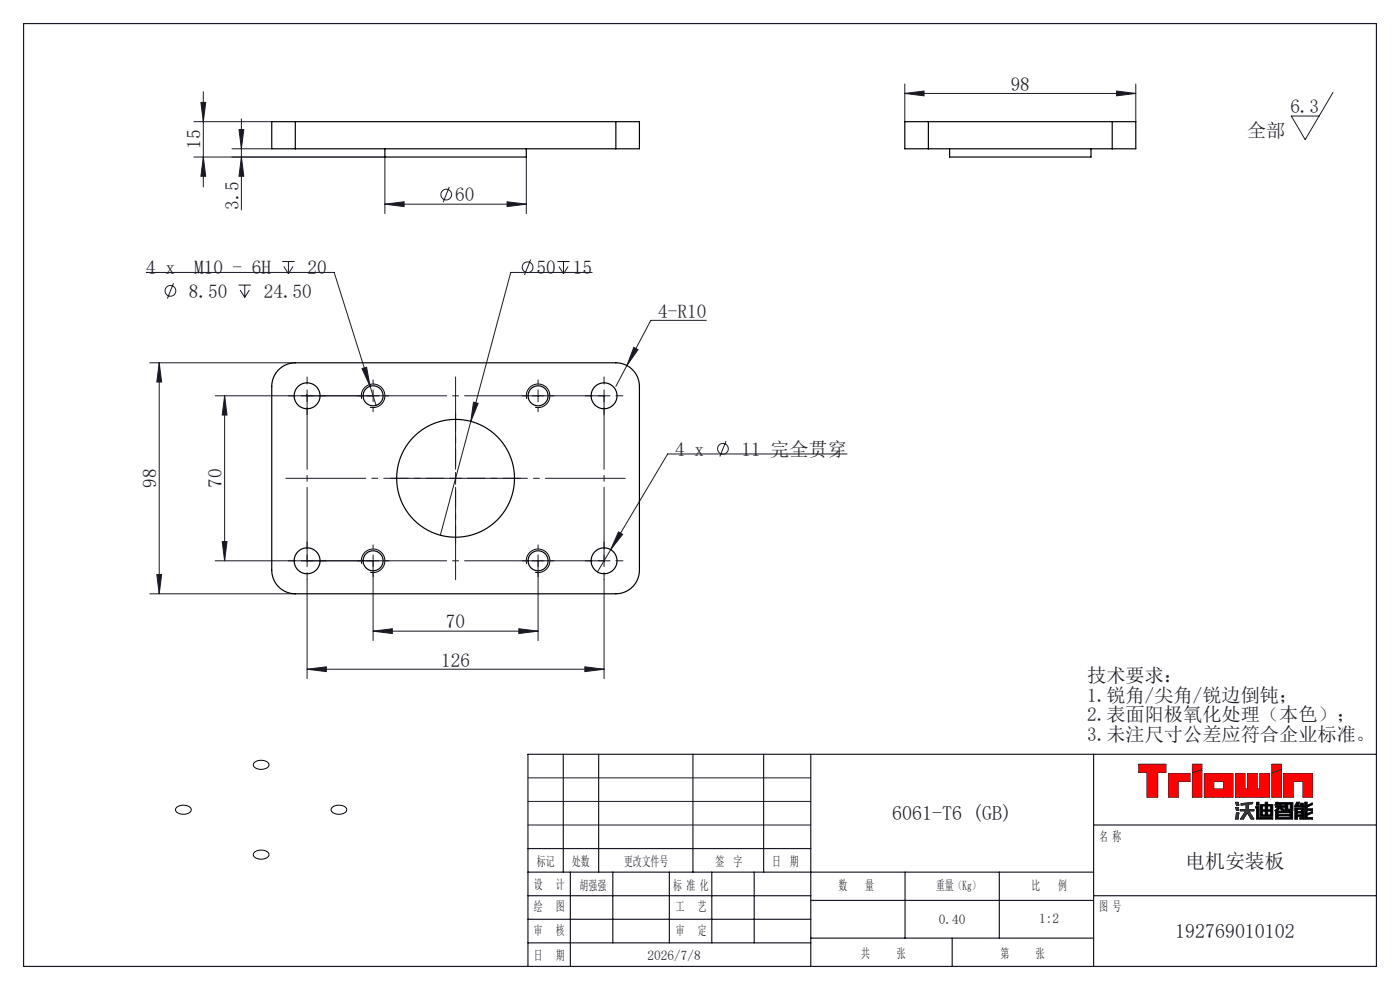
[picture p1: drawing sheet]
<svg xmlns="http://www.w3.org/2000/svg" width="297mm" height="210mm" viewBox="0 0 297 210" stroke-linecap="round" stroke-linejoin="round" font-family="sans-serif">
<path d="M37.5 171.3a2.12 2.12 0 0 1 3.1 .4 1.71 1.71 0 0 1-2.4 .9l-.8-.4a.62 .62 0 0 1 .1-.9zM54 161.7a2.12 2.12 0 0 1 3.1 .5 1.71 1.71 0 0 1-2.4 .9l-.8-.4a.62 .62 0 0 1 .1-1zM70.5 171.3a2.12 2.12 0 0 1 3.1 .4 1.71 1.71 0 0 1-2.4 .9l-.8-.4a.62 .62 0 0 1 .1-.9zM54 180.8a2.12 2.12 0 0 1 3.1 .4 1.71 1.71 0 0 1-2.4 1l-.8-.5a.62 .62 0 0 1 .1-.9z" fill="none" stroke="#000" stroke-width=".21"/>
<path d="M241.6 162.1h5.7v1.7h-1.7v5.3h-2.2v-5.3h-1.8zM248 164.1h4.4v1.7h-2.5v3.3h-1.9zM253 164.1l1.9-.7v5.7h-1.9zM253 162.1h1.9v1l-1.9 .7zM255.5 164.1h6v5h-6zM257.5 165.8h2.1v1.6h-2.1zM262.1 164.1h2v3.3h.6v-3.3h2v3.3h.6v-3.3h2v5h-7.2zM269.8 164.1l2-.7v5.7h-2zM269.8 162.1h2v1l-2 .7zM272.3 164.1h6.1v5h-2v-3.3h-2.1v3.3h-2z" fill="none" stroke="#f00" stroke-width=".21"/>
<g fill="none" stroke="#221814" stroke-width=".21">
<path d="M262.1 170.2h.5l.2 .6h-.5zM262.1 171.3h.5l.2 .6h-.5zM262.3 172.4h.5l-.2 1.3h-.5zM263.3 170.5l2.5-.3-.2 .3-.7 .1v1.1h1.1v.3h-1.1l1.1 1.7h-.6l-.8-1.3-.8 1.3h-.6l1.1-1.7h-1.1v-.3h1.2v-1l-1.1 .1zM266.4 171.1h.7v2.3h2.9v.3h-3.4v-2.3h-.2zM266.6 170.2h.5v.6h-.5zM267.4 170.7h1v-.5h.5v.5h1.1v2.5h-2.6zM267.8 172h.6v.9h-.6zM267.8 170.9h.6v.9h-.6zM268.9 170.9h.6v.9h-.6zM268.9 172h.6v.9h-.6zM270.6 172.1h3.6v1.6h-3.6z"/>
<path d="M270.7 170.2l1.8 .1v.3h-.7v.3h.7v.3h-.6l.6 .8h-.5l-.5-.6-.5 .6h-.5l.7-.8h-.6v-.3h.7v-.3h-.2v.2h-.6zM271.1 173h2.6v.4h-2.6zM271.1 172.4h2.6v.4h-2.6zM272.6 170.3h1.6v1.7h-1.6zM273.2 170.5h.5v1.2h-.5zM274.7 171.4h1.9v2.3h-.8v-.3h.3v-.2h-.9v.5h-.5zM275.1 170.2h.6l-.3 .6h.6l-.1-.4h.5l.3 .8-2.1-.1zM275.2 172.4h.9v.5h-.9zM275.2 171.7h.9v.4h-.9zM276.8 172h.5v.6l1.1-.5v.4l-1.1 .4v.5h1.1v.3h-1.6zM276.8 170.2h.5v.7l1.1-.5v.3l-1.1 .5v.4h1.1v.3h-1.6z"/>
</g>
<g fill="none" stroke="#191924" stroke-width=".21">
<path d="M112 175h60M112 165h60M112 170h60M241.6 162.1h5.7v1.7h-1.7v5.3h-2.2v-5.3h-1.8zM248 164.1h4.4v1.7h-2.5v3.3h-1.9zM253 164.1l1.9-.7v5.7h-1.9zM253 162.1h1.9v1l-1.9 .7zM255.5 164.1h6v5h-6zM257.5 165.8h2.1v1.6h-2.1zM262.1 164.1h2v3.3h.6v-3.3h2v3.3h.6v-3.3h2v5h-7.2zM262.1 170.2h.5l.2 .6h-.5zM262.1 171.3h.5l.2 .6h-.5z"/>
<path d="M262.3 172.4h.5l-.2 1.3h-.5zM263.3 170.5l2.5-.3-.2 .3-.7 .1v1.1h1.1v.3h-1.1l1.1 1.7h-.6l-.8-1.3-.8 1.3h-.6l1.1-1.7h-1.1v-.3h1.2v-1l-1.1 .1zM266.4 171.1h.7v2.3h2.9v.3h-3.4v-2.3h-.2zM266.6 170.2h.5v.6h-.5zM267.4 170.7h1v-.5h.5v.5h1.1v2.5h-2.6zM267.8 172h.6v.9h-.6zM267.8 170.9h.6v.9h-.6zM268.9 170.9h.6v.9h-.6zM268.9 172h.6v.9h-.6zM269.8 164.1l2-.7v5.7h-2zM269.8 162.1h2v1l-2 .7zM270.6 172.1h3.6v1.6h-3.6z"/>
<path d="M270.7 170.2l1.8 .1v.3h-.7v.3h.7v.3h-.6l.6 .8h-.5l-.5-.6-.5 .6h-.5l.7-.8h-.6v-.3h.7v-.3h-.2v.2h-.6zM271.1 173h2.6v.4h-2.6zM271.1 172.4h2.6v.4h-2.6zM272.3 164.1h6.1v5h-2v-3.3h-2.1v3.3h-2zM272.6 170.3h1.6v1.7h-1.6zM273.2 170.5h.5v1.2h-.5zM274.7 171.4h1.9v2.3h-.8v-.3h.3v-.2h-.9v.5h-.5zM275.1 170.2h.6l-.3 .6h.6l-.1-.4h.5l.3 .8-2.1-.1zM275.2 172.4h.9v.5h-.9zM275.2 171.7h.9v.4h-.9zM276.8 172h.5v.6l1.1-.5v.4l-1.1 .4v.5h1.1v.3h-1.6zM276.8 170.2h.5v.7l1.1-.5v.3l-1.1 .5v.4h1.1v.3h-1.6z"/>
</g>
<g fill="none" stroke="#191924" stroke-width=".25">
<path d="M5 5h287v200h-287zM119.5 160v25M127 160v25M147 160v25M162 160v25M172 160v45M232 160v45M232 175h60M292 160h-180v45M112 180h60M112 195h60M112 185h120"/>
<path d="M112 190h60M121 185v20M130 185v15M142 185v15M151 185v15M160 185v15M172 191h60M172 199h60M192 185v14M202 199v6M212 185v14M232 190h60"/>
<path d="M112 200h60"/>
</g>
<g fill="#000">
<path d="M266.4 171.1v.3h.2v2.3h3.4v-.3h-2.9v-2.3zM266.6 170.2v.6h.5v-.6zM270.7 170.2l-.2 .6h.6v-.2h.2v.3h-.7v.3h.6l-.7 .8h.5l.5-.6 .5 .6h.5l-.6-.8h.6v-.3h-.7v-.3h.7v-.3zM276.8 170.2v1.7h1.6v-.3h-1.1v-.4l1.1-.5v-.3l-1.1 .5v-.7zM276.8 172v1.7h1.6v-.3h-1.1v-.5l1.1-.4v-.4l-1.1 .5v-.6zM275.1 170.2l-.5 .9 2.1 .1-.3-.8h-.5l.1 .4h-.6l.3-.6z" fill-rule="evenodd"/>
<path d="M267.4 170.7v2.5h2.6v-2.5h-1.1v-.5h-.5v.5zM268.9 172h.6v.9h-.6zM268.9 170.9h.6v.9h-.6zM267.8 170.9h.6v.9h-.6zM267.8 172h.6v.9h-.6zM270.6 172.1v1.6h3.6v-1.6zM271.1 172.4h2.6v.4h-2.6zM271.1 173h2.6v.4h-2.6zM272.6 170.3v1.7h1.6v-1.7zM273.2 170.5h.5v1.2h-.5zM274.7 171.4v2.3h.5v-.5h.9v.2h-.3v.3h.8v-2.3zM275.2 171.7h.9v.4h-.9zM275.2 172.4h.9v.5h-.9z" fill-rule="evenodd"/>
</g>
<path d="M241.6 162.1v1.7h1.8v5.3h2.2v-5.3h1.7v-1.7zM257.5 165.8h2.1v1.6h-2.1zM255.5 164.1v5h6v-5zM272.3 164.1v5h2v-3.3h2.1v3.3h2v-5zM262.1 164.1v5h7.2v-5h-2v3.3h-.6v-3.3h-2v3.3h-.6v-3.3zM248 164.1v5h1.9v-3.3h2.5v-1.7zM253 164.1l1.9-.7v5.7h-1.9zM253 162.1h1.9v1l-1.9 .7zM269.8 162.1h2v1l-2 .7zM269.8 164.1l2-.7v5.7h-2z" fill-rule="evenodd" fill="#f00"/>
<path d="M262.3 172.4l-.2 1.3h.5l.2-1.3zM262.1 170.2l.2 .6h.5l-.2-.6zM263.3 170.5v.3l1.1-.1v1h-1.2v.3h1.1l-1.1 1.7h.6l.8-1.3 .8 1.3h.6l-1.1-1.7h1.1v-.3h-1.1v-1.1l.7-.1 .2-.3zM262.1 171.3l.2 .6h.5l-.2-.6z" fill-rule="evenodd" fill="#373737"/>
<g fill="none" stroke="#191924" stroke-width=".21">
<path d="M43.1 19.5v20.2M191.9 19.8l4.1-.5v1zM191.9 17.8v8M191.9 19.8h49M236.9 19.3l4 .5-4 .5zM240.9 17.8v8M282.8 19.6l-5.9 10-3-5h5.9M41.1 33.3h40.5v12M41.1 25.8h16.5M42.6 21.7h1l-.5 4.1zM43.1 33.3l.5 4.1h-1zM49.2 31.6h8.4"/>
<path d="M50.7 27.5h1l-.5 4.1zM51.2 25.2v19.3M51.2 33.3l.5 4.1h-1zM95.3 39.6l-1.3 3.3M111.6 33.3v12M31 57.8h39.9l8.9 28.2M59.9 55.5h2.6M60.2 56.5l1 1.6M61.2 55.5v2.6M62.2 56.5l-1 1.6M81.6 43.3l4.1-.5v1zM81.6 43.3h30"/>
<path d="M107.6 42.8l4 .5-4 .5zM112.6 55.1l-1.3 3.2M118.2 55.5h2.6M118.6 56.5l.9 1.6M119.5 55.5v2.6M120.5 56.5l-1 1.6M125.6 57.8h-17.3l-14.9 55.7M31.8 77h30.8M33.8 77v49M33.8 77l.5 4h-1zM36.8 60.1l-1.3 3.2M50.6 60.5h2.6"/>
<path d="M50.9 61.5l1 1.6M51.9 60.5v2.6M52.9 61.5l-1 1.6M76.8 78.2l1-.3 .7 4zM134.5 73.7l.8 .5-2.3 3.3zM149.8 68h-11.7l-7.5 14M45.6 84h34.8M47.6 84l.6 4h-1.1zM47.6 84v35M65.1 82.7v2.5M79.1 82.7v2.5M100.4 85.3l1 .3-1.5 3.8z"/>
<path d="M112.9 84h2.5M114.1 82.7v2.5M126.9 84h2.5M128.1 82.7v2.5M154 93.6l-1.3 3.2M179.7 96.3h-38.1l-14.9 25M45.6 119h34.8M47.1 114.9h1.1l-.6 4.1zM65.1 117.7v2.5M79.1 117.7v18.2M95.4 101.5h2.5M96.6 100.2v2.5"/>
<path d="M112.9 119h2.5M114.1 117.7v18.2M126.9 119h2.5M128.1 117.7v2.5M131.2 112.8l.9 .5-2.5 3.3zM31.8 126h30.8M33.3 121.9h1l-.5 4.1zM65.1 123v21M79.1 133.9l4.1-.5v1zM79.1 133.9h35M110.1 133.4l4 .5-4 .5zM128.1 123v21"/>
<path d="M65.1 142l4.1-.6v1.1zM65.1 142h63M124.1 141.4l4 .6-4 .5z"/>
<circle cx="94.7" cy="41.3" r="1.14"/>
<circle cx="111.9" cy="56.7" r="1.14"/>
<circle cx="36.2" cy="61.7" r="1.14"/>
<circle cx="153.4" cy="95.2" r="1.14"/>
</g>
<path d="M76.7 84.6a2.5 2.5 0 0 1 2.2-3.1 2.5 2.5 0 0 1 2.7 2.7 2.5 2.5 0 0 1-3.1 2.2M111.7 84.6a2.5 2.5 0 0 1 2.2-3.1 2.5 2.5 0 0 1 2.7 2.7 2.5 2.5 0 0 1-3.1 2.2M76.7 119.6a2.5 2.5 0 0 1 2.2-3.1 2.5 2.5 0 0 1 2.7 2.7 2.5 2.5 0 0 1-3.1 2.2M111.7 119.6a2.5 2.5 0 0 1 2.2-3.1 2.5 2.5 0 0 1 2.7 2.7 2.5 2.5 0 0 1-3.1 2.2" fill="none" stroke="#000" stroke-width=".21"/>
<path d="M60.6 101.5h72" fill="none" stroke="#191924" stroke-width=".21" stroke-dasharray="30.5 1.3 1.3 1.3" stroke-dashoffset="13.5"/>
<path d="M96.6 80v43" fill="none" stroke="#191924" stroke-width=".21" stroke-dasharray="30.5 1.3 1.3 1.3" stroke-dashoffset="10.9"/>
<path d="M65.1 84h63M128.1 119h-63" fill="none" stroke="#191924" stroke-width=".21" stroke-dasharray="30.5 1.3 1.3 1.3" stroke-dashoffset=".9"/>
<path d="M128.1 84v35M65.1 119v-35" fill="none" stroke="#191924" stroke-width=".21" stroke-dasharray="30.5 1.3 1.3 1.3" stroke-dashoffset="14.9"/>
<path d="M65.1 83.7v.3" fill="none" stroke="#191924" stroke-width=".25"/>
<g fill="none" stroke="#191924" stroke-width=".21" stroke-dasharray="30.5 1.3 1.3 1.3">
<path d="M62.6 84h-1.5M65.1 81.5v-1.5M65.1 86.5v1.5M67.6 84h1.5M76.6 84h-.8M79.1 81.5v-.9M79.1 86.5v.8M81.6 84h.9M111.6 84h-.8M114.1 81.5v-.9M114.1 86.5v.8M116.6 84h.9"/>
<path d="M125.6 84h-1.5M128.1 81.5v-1.5M128.1 86.5v1.5M130.6 84h1.5M62.6 119h-1.5M65.1 116.5v-1.5M67.6 119h1.5M76.6 119h-.8M79.1 116.5v-.9M81.6 119h.9M111.6 119h-.8M114.1 116.5v-.9"/>
<path d="M116.6 119h.9M125.6 119h-1.5M128.1 116.5v-1.5M130.6 119h1.5M65.1 121.5v1.5M79.1 121.5v.8M114.1 121.5v.8M128.1 121.5v1.5"/>
</g>
<path d="M96.6 99v-11.3M94.1 101.5h-11.2M96.6 104v11.2M99.1 101.5h11.3" fill="none" stroke="#191924" stroke-width=".21" stroke-dasharray="30.5 1.3 1.3 1.3" stroke-dashoffset="26.8"/>
<g fill="#191924">
<path d="M81.6 43.3l4.1-.5v1zM107.6 42.8l4 .5-4 .5zM79.1 133.9l4.1-.5v1zM110.1 133.4l4 .5-4 .5zM65.1 142l4.1-.6v1.1zM124.1 141.4l4 .6-4 .5zM134.5 73.7l-1.5 3.8 2.3-3.3zM131.2 112.8l-1.6 3.8 2.5-3.3zM76.8 78.2l1.7 3.7-.7-4zM100.4 85.3l-.5 4.1 1.5-3.8z"/>
<path d="M51.2 33.3l.5 4.1h-1zM50.7 27.5h1l-.5 4.1z"/>
<path d="M42.6 21.7h1l-.5 4.1zM43.1 33.3l.5 4.1h-1zM47.6 84l.6 4h-1.1zM47.1 114.9h1.1l-.6 4.1zM33.8 77l.5 4h-1zM33.3 121.9h1l-.5 4.1z"/>
<path d="M191.9 19.8l4.1-.5v1zM236.9 19.3l4 .5-4 .5z"/>
</g>
<g fill="none" stroke="#000" stroke-width=".25">
<path d="M62.6 25.8h-5v5.8h5M62.6 25.8v5.8M62.6 25.8h68M62.6 31.6h68M81.6 31.6v1.7h30v-1.7M130.6 25.8h5v5.8h-5M130.6 25.8v5.8M196.9 25.8h-5v5.8h5M196.9 25.8h39M196.9 31.6h39M196.9 25.8v5.8M201.4 31.6v1.7h30v-1.7"/>
<path d="M235.9 25.8h5v5.8h-5M235.9 25.8v5.8M59.3 78.2l1.6-.9 1.7-.3h68a5 5 0 0 1 5 5v39a5 5 0 0 1-5 5h-68a5 5 0 0 1-5-5v-39l.2-1.2 .4-1.2z"/>
<circle cx="65.1" cy="84" r="2.75"/>
<circle cx="79.1" cy="84" r="2.13"/>
<circle cx="114.1" cy="84" r="2.13"/>
<circle cx="128.1" cy="84" r="2.75"/>
<circle cx="65.1" cy="119" r="2.75"/>
<circle cx="79.1" cy="119" r="2.12"/>
<circle cx="96.6" cy="101.5" r="12.5"/>
<circle cx="114.1" cy="119" r="2.13"/>
<circle cx="128.1" cy="119" r="2.75"/>
</g>
<g font-size="4.2" fill="#191924">
<text x="189.3" y="174">6061-T6 (GB)</text>
<text x="251.4" y="184">电机安装板</text>
<text x="249.3" y="199">192769010102</text>
</g>
<g font-size="4.1" fill="#191924">
<text x="214.4" y="19.2">98</text>
<text x="264.6" y="29">全部</text>
<text x="273.7" y="24">6.3</text>
<text x="42.6" y="31.6" transform="rotate(-90 42.6 31.6)">15</text>
<text x="50.6" y="44.5" transform="rotate(-90 50.6 44.5)">3.5</text>
<text x="96.5" y="42.7">60</text>
<text x="31" y="58.2">4 x</text>
<text x="41.2" y="58.2">M10 - 6H</text>
<text x="65.2" y="58.2">20</text>
<text x="113.8" y="58.2">50</text>
<text x="121.5" y="58.2">15</text>
<text x="40.1" y="63.2">8.50</text>
<text x="56" y="63.2">24.50</text>
<text x="139.7" y="67.4">4-R10</text>
<text x="143.2" y="96.7">4 x</text>
<text x="157.3" y="96.7">11 完全贯穿</text>
<text x="33.2" y="103.5" transform="rotate(-90 33.2 103.5)">98</text>
<text x="47.1" y="103.5" transform="rotate(-90 47.1 103.5)">70</text>
<text x="94.6" y="133.3">70</text>
<text x="93.6" y="141.4">126</text>
<text x="230.6" y="144.7">技术要求：</text>
<text x="230.6" y="148.9">1.锐角/尖角/锐边倒钝；</text>
<text x="230.6" y="153">2.表面阳极氧化处理（本色）；</text>
<text x="230.6" y="157.1">3.未注尺寸公差应符合企业标准。</text>
</g>
<g font-size="2.8" fill="#191924">
<text x="233.2" y="178.4">名 称</text>
<text x="113.9" y="183.6">标记</text>
<text x="121.3" y="183.6">处数</text>
<text x="132.4" y="183.6">更改文件号</text>
<text x="151.8" y="183.6">签 字</text>
<text x="163.8" y="183.6">日 期</text>
<text x="113.2" y="188.7">设</text>
<text x="117.9" y="188.7">计</text>
<text x="123" y="188.7">胡强强</text>
<text x="142.8" y="188.7">标 准 化</text>
<text x="177.9" y="188.8">数</text>
<text x="183.6" y="188.8">量</text>
<text x="198.6" y="188.8">重量（Kg）</text>
<text x="218.8" y="188.8">比</text>
<text x="224.5" y="188.8">例</text>
<text x="113.2" y="193.3">绘</text>
<text x="117.9" y="193.3">图</text>
<text x="143.4" y="193.3">工</text>
<text x="148.1" y="193.3">艺</text>
<text x="199.2" y="196">0.40</text>
<text x="220.5" y="195.8">1:2</text>
<text x="233.2" y="193.3">图 号</text>
<text x="113.2" y="198.4">审</text>
<text x="113.2" y="203.6">日</text>
<text x="117.9" y="198.4">核</text>
<text x="117.9" y="203.6">期</text>
<text x="137.4" y="203.6">2026/7/8</text>
<text x="143.4" y="198.4">审</text>
<text x="148.1" y="198.4">定</text>
<text x="182.7" y="203.1">共</text>
<text x="190.2" y="203.1">张</text>
<text x="212.2" y="203.1">第</text>
<text x="219.7" y="203.1">张</text>
</g>
</svg>
